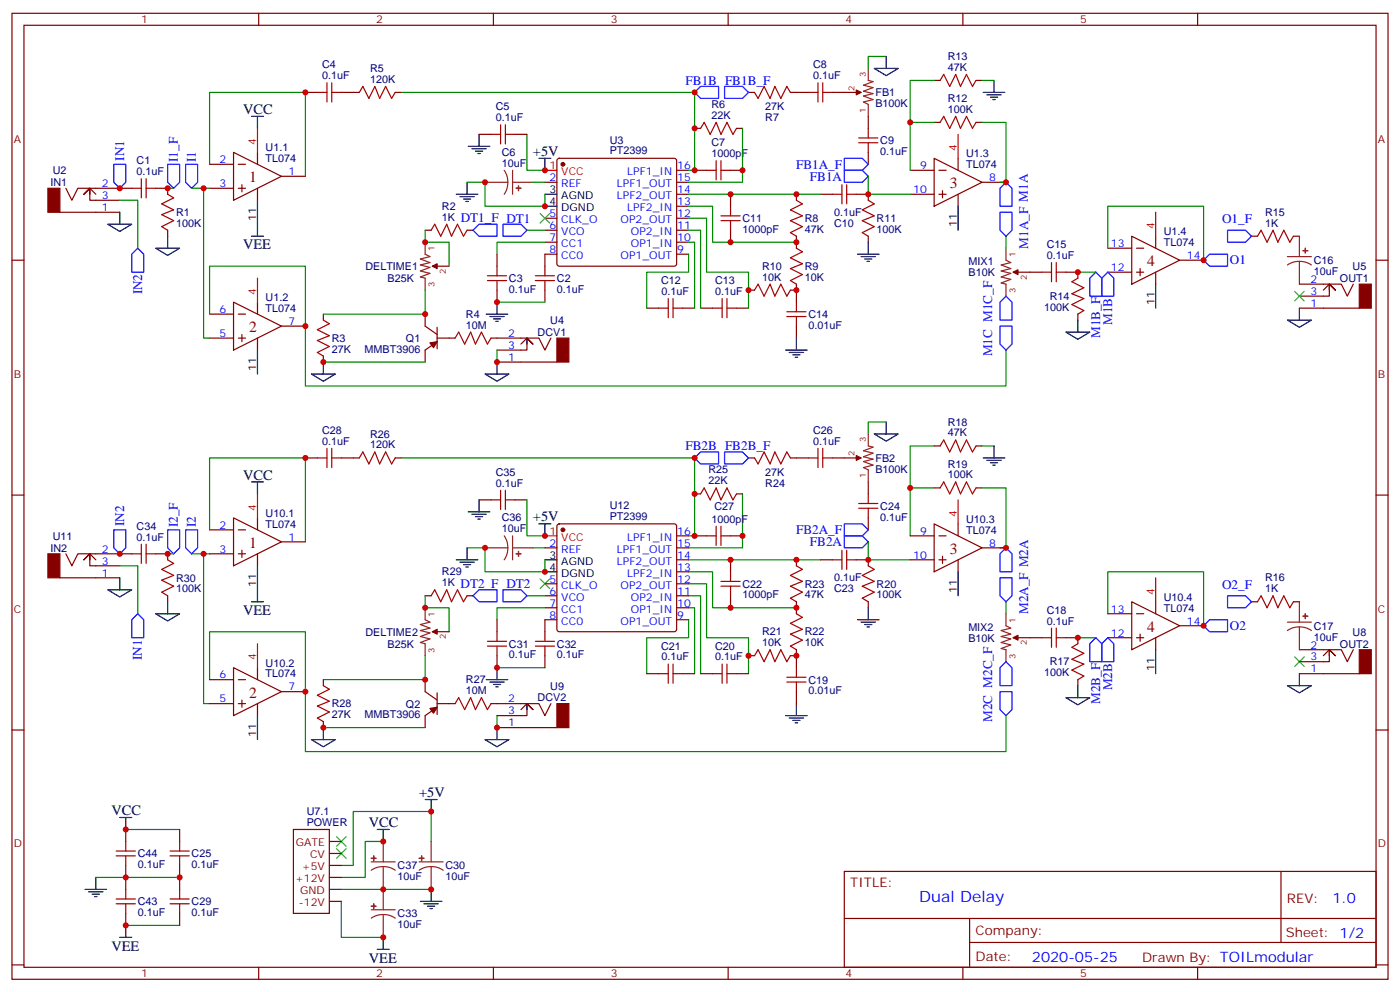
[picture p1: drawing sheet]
<svg xmlns="http://www.w3.org/2000/svg" width="412mm" height="292mm" viewBox="0 0 412 292" stroke-linecap="round" stroke-linejoin="round" font-family="sans-serif">
<g fill="none" stroke="#870000" stroke-width=".35">
<path d="M3.5 3.9h405.4v284.4h-405.4zM7.1 7.4h398.2v277.3h-398.2zM76.2 3.9v3.5M145.3 3.9v3.5M214.5 3.9v3.5M283.6 3.9v3.5M352.8 3.9v3.5M90 27.2h3.5M100.5 27.2h5.3M116.4 27.2h1.8M141.1 39.5h3.5M151.7 39.5h3.5"/>
<path d="M204.6 37.8h1.8M217 37.8h1.7M220.5 27.2h1.7M232.8 27.2h5.3M245.2 27.2h7M255.8 34.3v3.5M275.2 36h1.7M275.2 23.7h1.7M287.5 36h1.8M287.5 23.7h1.8M19.4 55.4l1.8 3.5 1.7-3.5h15.9M28.2 57.2l-1.7-1.8-1.8 1.8 1.8-1.8v3.5h8.8"/>
<path d="M45.9 55.4h3.5v1.8M61.7 55.4h7.1M61.7 48.4h7.1M68.8 44.8l14.1 7.1-14.1 7zM70.2 55.4h2.1M70.2 48.4h2.1M71.3 54.4v2.1M75.8 44.8v3.6M75.8 55.4v3.5M82.9 51.9h7.1M160.5 53.7h3.5M164.3 46.8l.4-.2h33.9l.5 .2 .2 .5v30.3l-.2 .5-.5 .3h-33.9l-.5-.3-.2-.5v-30.3z"/>
<path d="M199.3 53.7h3.5M199.3 57.2h3.5M199.3 50.1h3.5M204.6 50.1h3.5M215.2 50.1h3.5M215.2 57.2v3.5M234.6 57.2v1.7M241.7 57.2h3.5M252.2 57.2h3.6v1.7M255.8 44.8v3.6M268.1 57.2h7.1M268.1 50.1h7.1"/>
<path d="M275.2 46.6l14.1 7.1-14.1 7zM276.6 57.2h2.1M276.6 50.1h2.1M277.6 56.1v2.1M282.2 46.6v3.5M282.2 57.2v3.5M289.3 53.7h7M3.5 76.6h3.6M17.6 62.5h17.7M49.4 67.8v1.7M125.2 67.8h1.8M128.8 78.4h3.5"/>
<path d="M137.6 67.8h1.7M146.4 74.8v3.6M160.5 64.2h3.5M160.5 67.8h3.5M160.5 71.3h3.5M164 74.8h-3.5v3.6M199.3 64.2h3.5M199.3 67.8h3.5M199.3 71.3h3.5M199.3 74.8h3.5M199.3 60.7h3.5M215.2 67.8v3.5"/>
<path d="M234.6 69.5v3.6M255.8 69.5v1.8M326.3 73.1h7.1M333.4 69.5l14.1 7.1-14.1 7zM334.8 73.1h2.1M335.8 79.1v2.1M340.4 69.5v3.6M347.5 76.6h7M368.7 69.5h1.7M381 69.5h1.8M405.3 76.6h3.6M61.7 92.5h7.1"/>
<path d="M61.7 99.5h7.1M68.8 88.9l14.1 7.1-14.1 7zM70.2 92.5h2.1M70.2 99.5h2.1M71.3 98.5v2.1M75.8 88.9v3.6M75.8 99.5v3.5M82.9 96h7.1M95.2 92.5v1.7M125.2 92.5v3.5l3.6 2.5M128.8 99.5h5.3M128.8 96.3v6.4"/>
<path d="M144.6 99.5h14.1l1.8 3.5 1.8-3.5M146.4 85.4v3.5M160.5 85.4v3.5M190.5 90.7h3.5M201.1 90.7h3.5M206.4 90.7h3.5M217 90.7h3.5M220.5 85.4h1.7M232.8 85.4h1.8M234.6 83.6v5.3M234.6 96v3.5M299.9 80.1h7"/>
<path d="M314 80.1h3.5v1.8M317.5 92.5v1.7M326.3 80.1h7.1M334.8 80.1h2.1M340.4 80.1v3.5M382.8 83.6h12.3l1.8 3.6 1.7-3.6M382.8 90.7h17.6M389.8 85.4l1.8-1.8 1.7 1.8-1.7-1.8v3.6h-8.8M95.2 104.8v1.8M128.8 100.6l-3.6 2.4v3.6M146.4 106.6h17.6M153.5 101.3l1.7-1.8 1.8 1.8-1.8-1.8v3.5h-8.8"/>
<path d="M90 134.8h3.5M100.5 134.8h5.3M116.4 134.8h1.8M220.5 134.8h1.7M232.8 134.8h5.3M245.2 134.8h7M275.2 131.3h1.7M287.5 131.3h1.8M3.5 145.7h3.6M61.7 156h7.1M68.8 152.4l14.1 7.1-14.1 7zM70.2 156h2.1"/>
<path d="M75.8 152.4v3.6M82.9 159.5h7.1M141.1 147.1h3.5M151.7 147.1h3.5M164.3 154.4l.4-.2h33.9l.5 .2 .2 .5v30.3l-.2 .5-.5 .2h-33.9l-.5-.2-.2-.5v-30.3zM199.3 157.7h3.5M204.6 145.4h1.8M204.6 157.7h3.5M215.2 157.7h3.5M217 145.4h1.7M255.8 141.9v3.5M255.8 152.4v3.6"/>
<path d="M268.1 157.7h7.1M275.2 154.2l14.1 7.1-14.1 7zM275.2 143.6h1.7M276.6 157.7h2.1M282.2 154.2v3.5M287.5 143.6h1.8M405.3 145.7h3.6M17.6 170.1h17.7M19.4 163l1.8 3.5 1.7-3.5h15.9M28.2 164.8l-1.7-1.8-1.8 1.8 1.8-1.8v3.5h8.8M45.9 163h3.5v1.8M49.4 175.4v1.7"/>
<path d="M61.7 163h7.1M70.2 163h2.1M71.3 162v2.1M75.8 163v3.5M125.2 175.4h1.8M137.6 175.4h1.7M160.5 175.4h3.5M160.5 161.3h3.5M160.5 171.8h3.5M160.5 178.9h3.5M199.3 164.8h3.5M199.3 175.4h3.5"/>
<path d="M199.3 161.3h3.5M199.3 171.8h3.5M199.3 178.9h3.5M199.3 168.3h3.5M215.2 164.8v3.5M215.2 175.4v3.5M234.6 164.8v1.7M234.6 177.1v3.6M241.7 164.8h3.5M252.2 164.8h3.6v1.7M255.8 177.1v1.8M268.1 164.8h7.1"/>
<path d="M276.6 164.8h2.1M277.6 163.7v2.1M282.2 164.8v3.5M289.3 161.3h7M333.4 177.1l14.1 7.1-14.1 7zM340.4 177.1v3.6M368.7 177.1h1.7M381 177.1h1.8M68.8 196.5l14.1 7.1-14.1 7zM75.8 196.5v3.6M128.8 185.9h3.5M146.4 182.4v3.5"/>
<path d="M146.4 193v3.5M160.5 193v3.5M164 182.4h-3.5v3.5M190.5 198.3h3.5M199.3 182.4h3.5M201.1 198.3h3.5M206.4 198.3h3.5M217 198.3h3.5M220.5 193h1.7M232.8 193h1.8M234.6 191.2v5.3M299.9 187.7h7"/>
<path d="M314 187.7h3.5v1.8M326.3 187.7h7.1M326.3 180.7h7.1M334.8 187.7h2.1M334.8 180.7h2.1M335.8 186.7v2.1M340.4 187.7v3.5M347.5 184.2h7M382.8 191.2h12.3l1.8 3.6 1.7-3.6M382.8 198.3h17.6M389.8 193l1.8-1.8 1.7 1.8-1.7-1.8v3.6h-8.8M3.5 214.9h3.6"/>
<path d="M61.7 207.1h7.1M61.7 200.1h7.1M70.2 207.1h2.1M70.2 200.1h2.1M71.3 206.1v2.1M75.8 207.1v3.5M82.9 203.6h7.1M95.2 200.1v1.7M95.2 212.4v1.8M125.2 200.1v3.5l3.6 2.5M128.8 203.9v6.4M128.8 208.2l-3.6 2.4v3.6"/>
<path d="M128.8 207.1h5.3M144.6 207.1h14.1l1.8 3.5 1.8-3.5M146.4 214.2h17.6M153.5 208.9l1.7-1.8 1.8 1.8-1.8-1.8v3.5h-8.8M234.6 203.6v3.5M317.5 200.1v1.7M405.3 214.9h3.6M37 244.2v3.5M37 254.7v7.1M52.9 244.2v3.5M52.9 254.7v7.1M86.4 244.2h10.6v24.7h-10.6z"/>
<path d="M97 258.3h3.5M97 254.7h3.5M97 251.2h3.5M97 247.7h3.5M248.7 256.5h156.6v28.2h-156.6zM377.3 256.5v20.9M37 268.9v3.5M52.9 268.9v3.5M97 265.3h3.5M248.7 270.4h156.5M285.6 277.4h119.6M285.6 270.4v14.1"/>
<path d="M3.5 284h3.6M76.2 284.7v3.6M145.3 284.7v3.6M214.5 284.7v3.6M283.6 284.7v3.6M352.8 284.7v3.6M405.3 284h3.6"/>
</g>
<g fill="#870000" stroke="#870000" stroke-width=".35">
<path d="M14.1 55.4h3.5v7.1h-3.5z"/>
<path d="M127.4 78.4l1.4-.8v1.5z"/>
<path d="M126.6 100.9l2.2-.3-1.1 1.7z"/>
<path d="M164 99.5h3.6v7.1h-3.6z"/>
<path d="M252.2 26.5l1.4 .7-1.4 .7z"/>
<path d="M298.4 80.1l1.5-.7v1.4z"/>
<path d="M400.4 83.6h3.5v7.1h-3.5z"/>
<path d="M400.4 191.2h3.5v7.1h-3.5z"/>
<path d="M298.4 187.7l1.5-.7v1.4z"/>
<path d="M252.2 134.1l1.4 .7-1.4 .7z"/>
<path d="M164 207.1h3.6v7.1h-3.6z"/>
<path d="M126.6 208.5l2.2-.3-1.1 1.7z"/>
<path d="M127.4 185.9l1.4-.7v1.5z"/>
<path d="M14.1 163h3.5v7.1h-3.5z"/>
<circle cx="165.8" cy="48.4" r=".53"/>
<circle cx="165.8" cy="156" r=".53"/>
</g>
<path d="M75.8 37.8v7M282.2 39.5v7.1M160.5 50.1h3.5M340.4 62.5v7M75.8 81.9v7M75.8 145.4v7M160.5 157.7h3.5M282.2 147.1v7.1M340.4 170.1v7M75.8 189.5v7" fill="none" stroke="#f00" stroke-width=".35"/>
<g fill="none" stroke="#000" stroke-width=".35">
<path d="M261.1 16.6v3.5M74.1 34.3h3.5M75.8 34.3v3.5M141.1 39.5v3.6M257.5 20.1h7.1l-3.5 2.2zM289.6 27.2h6.4M290.7 27.9h4.2M291.7 28.6h2.2M292.5 29.3h.7M292.8 23.7v3.5M26.5 55.4v1.8M75.8 58.9v10.6"/>
<path d="M134.4 57.2h6.4M135.5 57.9h4.2M136.5 58.6h2.1M137.2 59.3h.7M137.6 53.7v3.5M137.9 43.1h6.4M139 43.8h4.2M140.1 44.5h2.1M140.8 45.2h.7M158.7 46.6h3.6M160.5 57.2h3.5M160.5 46.6v3.5"/>
<path d="M31.7 66h7.1l-3.5 2.1zM35.3 62.5v3.5M45.9 73.1h7l-3.5 2.1zM49.4 69.5v3.6M74.1 69.5h3.5M160.5 60.7h3.5M252.6 74.8h6.3M253.6 75.5h4.3M254.7 76.2h2.1M255.4 76.9h.7M255.8 71.3v3.5M282.2 60.7v7.1"/>
<path d="M143.2 92.5h6.4M144.3 93.2h4.2M145.3 93.9h2.2M146 94.6h.8M146.4 88.9v3.6M155.2 99.5v1.8M234.6 99.5v3.5M314 97.8h7l-3.5 2.1zM317.5 94.2v3.6M340.4 83.6v7.1M379.2 94.2h7.1l-3.5 2.1zM382.8 90.7v3.5"/>
<path d="M391.6 83.6v1.8M75.8 103v7.1M91.7 110.1h7.1l-3.6 2.1zM95.2 106.6v3.5M142.9 110.1h7l-3.5 2.1zM146.4 106.6v3.5M231.4 103h6.4M232.5 103.8h4.2M233.5 104.5h2.2M234.2 105.2h.7M257.5 127.7h7.1l-3.5 2.2zM261.1 124.2v3.5"/>
<path d="M289.6 134.8h6.4M290.7 135.5h4.2M291.7 136.2h2.2M292.5 136.9h.7M292.8 131.3v3.5M74.1 141.9h3.5M75.8 141.9v3.5M137.9 150.7h6.4M139 151.4h4.2M140.1 152.1h2.1M140.8 152.8h.7M141.1 147.1v3.6"/>
<path d="M158.7 154.2h3.6M160.5 154.2v3.5M26.5 163v1.8M31.7 173.6h7.1l-3.5 2.1zM35.3 170.1v3.5M49.4 177.1v3.6M74.1 177.1h3.5M75.8 166.5v10.6M134.4 164.8h6.4M135.5 165.5h4.2M136.5 166.2h2.1M137.2 166.9h.7"/>
<path d="M137.6 161.3v3.5M160.5 164.8h3.5M160.5 168.3h3.5M255.8 178.9v3.5M282.2 168.3v7.1M45.9 180.7h7l-3.5 2.1zM146.4 196.5v3.6M252.6 182.4h6.3M253.6 183.1h4.3M254.7 183.8h2.1M255.4 184.5h.7M340.4 191.2v7.1"/>
<path d="M382.8 198.3v3.5M391.6 191.2v1.8M75.8 210.6v7.1M91.7 217.7h7.1l-3.6 2.1zM95.2 214.2v3.5M142.9 217.7h7l-3.5 2.1zM143.2 200.1h6.4M144.3 200.8h4.2M145.3 201.5h2.2M146 202.2h.8M146.4 214.2v3.5M155.2 207.1v1.8"/>
<path d="M231.4 210.6h6.4M232.5 211.3h4.2M233.5 212.1h2.2M234.2 212.8h.7M234.6 207.1v3.5M314 205.4h7l-3.5 2.1zM317.5 201.8v3.6M379.2 201.8h7.1l-3.5 2.1zM125.2 235.3h3.6M127 235.3v3.6M28.2 258.3v3.5M35.3 240.6h3.5"/>
<path d="M37 240.6v3.6M111.1 244.2h3.6M112.9 244.2v3.5M25 261.8h6.4M26.1 262.5h4.2M27.2 263.2h2.1M27.9 263.9h.7M35.3 275.9h3.5M37 272.4v3.5M97 261.8h3.5M111.1 279.4h3.6M112.9 275.9v3.5"/>
<path d="M123.8 265.3h6.4M124.9 266h4.2M125.9 266.7h2.2M126.6 267.4h.8M127 261.8v3.5"/>
</g>
<g fill="none" stroke="#008700" stroke-width=".35">
<path d="M261.1 16.6h-5.3v3.5M118.2 27.2h86.4v22.9h-1.8M155.2 39.5v10.6h5.3M218.7 37.8v15.9h-15.9M275.2 36h-7.1v14.1M275.2 23.7h-7.1v12.3M289.3 36h7v17.7h-1.7M289.3 23.7h3.5M35.3 58.9h5.3v14.2M49.4 55.4h1.8M56.4 55.4h3.6M61.7 48.4v-21.2h28.3v24.7"/>
<path d="M61.7 55.4h-1.7v44.1h1.7M137.6 53.7h5.3v7h17.6v-3.5M157 53.7h3.5M202.8 57.2h38.9M255.8 51.9v5.3h12.3M125.2 67.8v3.5h7.1v7.1M155.2 67.8h5.3M160.5 71.3h-14.1v3.5M202.8 71.3h1.8v19.4M202.8 67.8h3.6v22.9M202.8 74.8v5.3h-12.3v10.6M202.8 64.2h5.3v15.9h12.4v10.6"/>
<path d="M202.8 60.7h7.1v10.6h24.7M296.3 69.5v3.6M326.3 73.1v-12.4h28.2v15.9M61.7 92.5v-14.1h28.3v35.2h206.3v-10.6M125.2 85.4v7.1h-30M146.4 88.9h14.1M317.5 80.1h5.3M95.2 106.6h30M146.4 103v3.6M118.2 134.8h86.4v22.9h-1.8M261.1 124.2h-5.3v3.5M275.2 131.3h-7.1v12.3"/>
<path d="M289.3 131.3h3.5M61.7 156v-21.2h28.3v24.7M155.2 147.1v10.6h5.3M218.7 145.4v15.9h-15.9M255.8 159.5v5.3h12.3M275.2 143.6h-7.1v14.1M289.3 143.6h7v17.7h-1.7M35.3 166.5h5.3v14.2M49.4 163h1.8M56.4 163h3.6M61.7 163h-1.7v44.1h1.7M125.2 175.4v3.5h7.1v7"/>
<path d="M137.6 161.3h5.3v7h17.6v-3.5M155.2 175.4h5.3M157 161.3h3.5M160.5 178.9h-14.1v3.5M202.8 168.3h7.1v10.6h24.7M202.8 171.8h5.3v15.9h12.4v10.6M202.8 175.4h3.6v22.9M202.8 178.9h1.8v19.4M202.8 164.8h38.9M296.3 177.1v3.6M125.2 193v7.1h-30M146.4 196.5h14.1"/>
<path d="M202.8 182.4v5.3h-12.3v10.6M317.5 187.7h5.3M326.3 180.7v-12.4h28.2v15.9M61.7 200.1v-14.2h28.3v35.3h206.3v-10.6M95.2 214.2h30M146.4 210.6v3.6M28.2 258.3h24.7M37 244.2h15.9M112.9 247.7h-5.3v10.6h-7.1M127 247.7v-8.8h-22.9v15.8h-3.6M37 272.4h15.9M100.5 265.3v10.6h12.4"/>
<path d="M100.5 261.8h26.5"/>
</g>
<g fill="none" stroke="#8c2424" stroke-width=".35">
<path d="M252.2 27.2h1.4M255.8 20.1v3.6l1.4 .3-2.8 1.1 2.8 .7-2.8 1 2.8 .8-2.8 .7 2.8 1-2.8 .7 1.4 .7v3.6M142.9 53.7h6.7M148.5 50.1l.8 1.7 .3 1.9M149.6 53.7l-.3 1.8-.8 1.7M151 53.7h6M151 50.1v7.1M125.2 71.3v3.5l1.4 .7-2.8 .7 2.8 1.1-2.8 .7 2.8 .7-2.8 1.1 2.8 .7-2.8 1 1.4 .4v3.5M127.4 78.4h1.4M296.3 73.1v3.5l1.4 .7-2.8 .7 2.8 1.1-2.8 .7 2.8 .7-2.8 1 2.8 .7-2.8 1.1 1.4 .3v3.6M379.2 75.5h7.1M382.8 76.9l-1.9 .3-1.7 .8"/>
<path d="M382.8 76.9l1.8 .3 1.7 .8M382.8 69.5v6M382.8 76.9v6.7M298.4 80.1h1.5M252.2 134.8h1.4M255.8 127.7v3.6l1.4 .3-2.8 1.1 2.8 .7-2.8 1 2.8 .7-2.8 .8 2.8 1-2.8 .7 1.4 .7v3.6M148.5 157.7l.8 1.7 .3 1.9M151 157.7v7.1M125.2 178.9v3.5l1.4 .7-2.8 .7 2.8 1.1-2.8 .7 2.8 .7-2.8 1.1 2.8 .7-2.8 1 1.4 .4v3.5M142.9 161.3h6.7M149.6 161.3l-.3 1.8-.8 1.7M151 161.3h6"/>
<path d="M382.8 177.1v6M127.4 185.9h1.4M296.3 180.7v3.5l1.4 .7-2.8 .7 2.8 1.1-2.8 .7 2.8 .7-2.8 1 2.8 .7-2.8 1.1 1.4 .3v3.6M298.4 187.7h1.5M379.2 183.1h7.1M382.8 184.5l-1.9 .3-1.7 .8M382.8 184.5l1.8 .3 1.7 .8M382.8 184.5v6.7M109.4 253.7h7M112.9 255.1l1.8 .2 1.7 .9M112.9 255.1l-1.9 .2-1.6 .9M112.9 247.7v6"/>
<path d="M112.9 255.1v12.7M123.5 253.7h7M127 255.1l1.9 .2 1.6 .9M127 255.1l-1.9 .2-1.6 .9M127 247.7v6M127 255.1v6.7M109.4 267.8h7M112.9 269.2l1.8 .2 1.7 .9M112.9 269.2l-1.9 .2-1.6 .9M112.9 269.2v6.7"/>
</g>
<g fill="#8c2424" stroke="#8c2424" stroke-width=".35">
<path d="M152.7 54.7l.1 1.4z"/>
<path d="M152 55.4h1.5z"/>
<path d="M383.8 73.8h1.4z"/>
<path d="M384.5 73.1v1.4z"/>
<path d="M383.8 181.4h1.4z"/>
<path d="M384.5 180.7v1.4z"/>
<path d="M152.7 162.3l.1 1.4z"/>
<path d="M152 163h1.5z"/>
<path d="M123.5 252.6l1.4 .1z"/>
<path d="M124.2 251.9v1.4z"/>
<path d="M109.4 266.7l1.4 .1z"/>
<path d="M110.1 266v1.4z"/>
<path d="M109.4 252.6l1.4 .1z"/>
<path d="M110.1 251.9v1.4z"/>
</g>
<path d="M159.1 62.8l2.8 2.9M161.9 62.8l-2.8 2.9M381.4 85.8l2.8 2.8M384.2 85.8l-2.8 2.8M159.1 170.4l2.8 2.8M161.9 170.4l-2.8 2.8M381.4 193.4l2.8 2.8M384.2 193.4l-2.8 2.8M99.1 249.8l2.9 2.8M99.1 246.3l2.9 2.8M102 249.8l-2.9 2.8M102 246.3l-2.9 2.8" fill="none" stroke="#3c3" stroke-width=".35"/>
<g fill="none" stroke="#a10000" stroke-width=".35">
<path d="M93.5 27.2h2.8M96.3 24.4v5.6M97.7 27.2h2.8M97.7 24.4v5.6M105.8 27.2l1.1-1.8 1.8 3.6 1.7-3.6 1.4 3.6 1.8-3.6 1.8 3.6 1-1.8M144.6 39.5h2.9M147.5 36.7v5.7M148.9 39.5h2.8M148.9 36.7v5.7M206.4 37.8l1-1.8 1.8 3.5 1.8-3.5 1.4 3.5 1.7-3.5 1.8 3.5 1.1-1.7M222.2 27.2l1.1 1.8 1.8-3.6 1.7 3.6 1.4-3.6 1.8 3.6 1.8-3.6 1 1.8M238.1 27.2h2.8"/>
<path d="M240.9 24.4v5.6M242.4 27.2h2.8M242.4 24.4v5.6M255.8 37.8v2.8M276.9 36l1.1-1.7 1.8 3.5 1.7-3.5 1.4 3.5 1.8-3.5 1.8 3.5 1-1.8M276.9 23.7l1.1-1.8 1.8 3.5 1.7-3.5 1.4 3.5 1.8-3.5 1.8 3.5 1-1.7M38.8 55.4h2.8M41.6 52.6v5.6M43 55.4h2.9M43 52.6v5.6M49.4 57.2l1.8 1-3.6 1.8 3.6 1.8-3.6 1.4 3.6 1.7-3.6 1.8 1.8 1.1M208.1 50.1h2.9"/>
<path d="M211 47.3v5.7M212.4 50.1h2.8M212.4 47.3v5.7M234.6 58.9l1.8 1.1-3.6 1.8 3.6 1.7-3.6 1.4 3.6 1.8-3.6 1.8 1.8 1M245.2 57.2h2.8M248 54.4v5.6M249.4 54.4v5.6M249.4 57.2h2.8M252.9 42h5.7M252.9 40.6h5.7M255.8 42v2.8M255.8 58.9l1.7 1.1-3.5 1.8 3.5 1.7-3.5 1.4 3.5 1.8-3.5 1.8 1.8 1"/>
<path d="M127 67.8l1.1-1.8 1.7 3.5 1.8-3.5 1.4 3.5 1.8-3.5 1.7 3.5 1.1-1.7M146.4 78.4v2.8M160.5 78.4v2.8M212.4 64.9h5.6M212.4 63.5h5.6M215.2 60.7v2.8M215.2 64.9v2.9M234.6 73.1l1.8 1-3.6 1.8 3.6 1.7-3.6 1.5 3.6 1.7-3.6 1.8 1.8 1M309.7 77.3v5.6M311.1 77.3v5.6M370.4 69.5l1.1-1.7 1.7 3.5 1.8-3.5 1.4 3.5 1.8-3.5 1.7 3.5 1.1-1.8M95.2 94.2l1.8 1.1-3.5 1.7 3.5 1.8-3.5 1.4 3.5 1.8-3.5 1.8 1.7 1"/>
<path d="M134.1 99.5l1-1.7 1.8 3.5 1.7-3.5 1.5 3.5 1.7-3.5 1.8 3.5 1-1.8M143.6 82.6h5.6M143.6 81.2h5.6M146.4 82.6v2.8M157.7 82.6h5.6M157.7 81.2h5.6M160.5 82.6v2.8M194 90.7h2.8M196.8 87.9v5.6M198.3 87.9v5.6M198.3 90.7h2.8M209.9 90.7h2.8"/>
<path d="M212.7 87.9v5.6M214.1 90.7h2.9M214.1 87.9v5.6M222.2 85.4l1.1-1.8 1.8 3.6 1.7-3.6 1.4 3.6 1.8-3.6 1.8 3.6 1-1.8M231.8 91.8h5.6M231.8 93.2h5.6M234.6 88.9v2.9M234.6 93.2v2.8M306.9 80.1h2.8M311.1 80.1h2.9M317.5 81.9l-1.8 1 3.6 1.8-3.6 1.8 3.6 1.4-3.6 1.7 3.6 1.8-1.8 1.1M93.5 134.8h2.8"/>
<path d="M96.3 132v5.6M97.7 132v5.6M97.7 134.8h2.8M105.8 134.8l1.1-1.8 1.8 3.6 1.7-3.6 1.4 3.6 1.8-3.6 1.8 3.6 1-1.8M222.2 134.8l1.1 1.8 1.8-3.6 1.7 3.6 1.4-3.6 1.8 3.6 1.8-3.6 1 1.8M238.1 134.8h2.8M240.9 132v5.6M242.4 132v5.6M242.4 134.8h2.8M276.9 131.3l1.1-1.8 1.8 3.5 1.7-3.5 1.4 3.5 1.8-3.5 1.8 3.5 1-1.7M144.6 147.1h2.9M147.5 144.3v5.7"/>
<path d="M148.9 144.3v5.7M148.9 147.1h2.8M206.4 145.4l1-1.8 1.8 3.5 1.8-3.5 1.4 3.5 1.7-3.5 1.8 3.5 1.1-1.7M208.1 157.7h2.9M211 154.9v5.6M212.4 154.9v5.6M212.4 157.7h2.8M252.9 149.6h5.7M252.9 148.2h5.7M255.8 145.4v2.8M255.8 149.6v2.8M276.9 143.6l1.1-1.7 1.8 3.5 1.7-3.5 1.4 3.5 1.8-3.5 1.8 3.5 1-1.8"/>
<path d="M38.8 163h2.8M41.6 160.2v5.6M43 160.2v5.6M43 163h2.9M49.4 164.8l1.8 1-3.6 1.8 3.6 1.8-3.6 1.4 3.6 1.7-3.6 1.8 1.8 1.1M127 175.4l1.1-1.8 1.7 3.5 1.8-3.5 1.4 3.5 1.8-3.5 1.7 3.5 1.1-1.7M212.4 172.5h5.6M212.4 171.1h5.6M215.2 168.3v2.8M215.2 172.5v2.9M234.6 166.5l1.8 1.1-3.6 1.8 3.6 1.7-3.6 1.4 3.6 1.8-3.6 1.8 1.8 1M245.2 164.8h2.8"/>
<path d="M248 162v5.6M249.4 162v5.6M249.4 164.8h2.8M255.8 166.5l1.7 1.1-3.5 1.8 3.5 1.7-3.5 1.4 3.5 1.8-3.5 1.8 1.8 1M370.4 177.1l1.1-1.7 1.7 3.5 1.8-3.5 1.4 3.5 1.8-3.5 1.7 3.5 1.1-1.8M143.6 190.2h5.6M143.6 188.8h5.6M146.4 185.9v2.9M146.4 190.2v2.8M157.7 190.2h5.6M157.7 188.8h5.6M160.5 185.9v2.9"/>
<path d="M160.5 190.2v2.8M194 198.3h2.8M196.8 195.5v5.6M198.3 195.5v5.6M198.3 198.3h2.8M209.9 198.3h2.8M212.7 195.5v5.6M214.1 195.5v5.6M214.1 198.3h2.9M222.2 193l1.1-1.8 1.8 3.6 1.7-3.6 1.4 3.6 1.8-3.6 1.8 3.6 1-1.8M231.8 199.4h5.6M234.6 196.5v2.9"/>
<path d="M234.6 180.7l1.8 1-3.6 1.8 3.6 1.7-3.6 1.5 3.6 1.7-3.6 1.8 1.8 1M306.9 187.7h2.8M309.7 184.9v5.6M311.1 184.9v5.6M311.1 187.7h2.9M317.5 189.5l-1.8 1 3.6 1.8-3.6 1.8 3.6 1.4-3.6 1.7 3.6 1.8-1.8 1.1M95.2 201.8l1.8 1.1-3.5 1.7 3.5 1.8-3.5 1.4 3.5 1.8-3.5 1.7 1.7 1.1M134.1 207.1l1-1.7 1.8 3.5 1.7-3.5 1.5 3.5 1.7-3.5 1.8 3.5 1-1.8M231.8 200.8h5.6M234.6 200.8v2.8M34.2 251.9h5.7M34.2 250.5h5.7"/>
<path d="M37 247.7v2.8M37 251.9v2.8M50.1 251.9h5.6M50.1 250.5h5.6M52.9 247.7v2.8M52.9 251.9v2.8M34.2 266h5.7M34.2 264.6h5.7M37 261.8v2.8M37 266v2.9M50.1 266h5.6M50.1 264.6h5.6"/>
<path d="M52.9 261.8v2.8M52.9 266v2.9"/>
</g>
<g fill="none" stroke="#00f" stroke-width=".35">
<path d="M206.4 25.4h5.3v3.6h-5.3l-1.8-1.8zM213.4 25.4h5.3l1.8 1.8-1.8 1.8h-5.3zM33.5 48.4h3.5v5.3l-1.7 1.7-1.8-1.7zM49.4 48.4h3.5v5.3l-1.7 1.7-1.8-1.7zM54.7 48.4h3.5v5.3l-1.8 1.7-1.7-1.7zM248.7 46.6h5.3l1.8 1.8-1.8 1.7h-5.3zM248.7 50.1h5.3l1.8 1.8-1.8 1.8h-5.3zM294.6 55.4l1.7-1.7 1.8 1.7v5.3h-3.5zM38.8 74.8l1.8-1.7 1.7 1.7v5.3h-3.5zM139.3 67.8l1.8-1.8h5.3v3.5h-5.3zM148.2 66h5.3l1.7 1.8-1.7 1.7h-5.3zM294.6 62.5h3.5v5.3l-1.8 1.7-1.7-1.7z"/>
<path d="M354.5 76.6l1.8-1.8h5.3v3.6h-5.3zM361.6 67.8h5.3l1.8 1.7-1.8 1.8h-5.3zM294.6 96h3.5v5.3l-1.8 1.7-1.7-1.7zM296.3 87.2l1.8 1.7v5.3h-3.5v-5.3zM322.8 80.1l1.8 1.8v5.3h-3.6v-5.3zM326.3 80.1l1.8 1.8v5.3h-3.5v-5.3zM204.6 134.8l1.8-1.8h5.3v3.6h-5.3zM213.4 133h5.3l1.8 1.8-1.8 1.8h-5.3zM33.5 156h3.5v5.3l-1.7 1.7-1.8-1.7zM49.4 156h3.5v5.3l-1.7 1.7-1.8-1.7zM54.7 156h3.5v5.3l-1.8 1.7-1.7-1.7zM248.7 154.2h5.3l1.8 1.8-1.8 1.7h-5.3z"/>
<path d="M248.7 157.7h5.3l1.8 1.8-1.8 1.8h-5.3zM139.3 175.4l1.8-1.8h5.3v3.5h-5.3zM148.2 173.6h5.3l1.7 1.8-1.7 1.7h-5.3zM294.6 170.1h3.5v5.3l-1.8 1.7-1.7-1.7zM296.3 161.3l1.8 1.7v5.3h-3.5v-5.3zM361.6 175.4h5.3l1.8 1.7-1.8 1.8h-5.3zM40.6 180.7l1.7 1.7v5.3h-3.5v-5.3zM294.6 196.5l1.7-1.7 1.8 1.7v5.3h-3.5zM322.8 187.7l1.8 1.8v5.3h-3.6v-5.3zM326.3 187.7l1.8 1.8v5.3h-3.5v-5.3zM354.5 184.2l1.8-1.8h5.3v3.5h-5.3zM294.6 203.6h3.5v5.3l-1.8 1.7-1.7-1.7z"/>
</g>
<g fill="#c00">
<circle cx="160.5" cy="60.7" r=".88"/>
<circle cx="160.5" cy="50.1" r=".88"/>
<circle cx="142.9" cy="53.7" r=".88"/>
<circle cx="146.4" cy="88.9" r=".88"/>
<circle cx="125.2" cy="71.3" r=".88"/>
<circle cx="125.2" cy="92.5" r=".88"/>
<circle cx="90" cy="27.2" r=".88"/>
<circle cx="204.6" cy="50.1" r=".88"/>
<circle cx="215.2" cy="57.2" r=".88"/>
<circle cx="215.2" cy="71.3" r=".88"/>
<circle cx="220.5" cy="85.4" r=".88"/>
<circle cx="234.6" cy="71.3" r=".88"/>
<circle cx="234.6" cy="57.2" r=".88"/>
<circle cx="234.6" cy="85.4" r=".88"/>
<circle cx="255.8" cy="57.2" r=".88"/>
<circle cx="268.1" cy="36" r=".88"/>
<circle cx="90" cy="96" r=".88"/>
<circle cx="296.3" cy="53.7" r=".88"/>
<circle cx="296.3" cy="161.3" r=".88"/>
<circle cx="90" cy="203.6" r=".88"/>
<circle cx="268.1" cy="143.6" r=".88"/>
<circle cx="255.8" cy="164.8" r=".88"/>
<circle cx="234.6" cy="193" r=".88"/>
<circle cx="234.6" cy="164.8" r=".88"/>
<circle cx="234.6" cy="178.9" r=".88"/>
<circle cx="220.5" cy="193" r=".88"/>
<circle cx="215.2" cy="178.9" r=".88"/>
<circle cx="215.2" cy="164.8" r=".88"/>
<circle cx="204.6" cy="157.7" r=".88"/>
<circle cx="90" cy="134.8" r=".88"/>
<circle cx="125.2" cy="200.1" r=".88"/>
<circle cx="125.2" cy="178.9" r=".88"/>
<circle cx="146.4" cy="196.5" r=".88"/>
<circle cx="142.9" cy="161.3" r=".88"/>
<circle cx="160.5" cy="157.7" r=".88"/>
<circle cx="160.5" cy="168.3" r=".88"/>
<circle cx="37" cy="258.3" r=".88"/>
<circle cx="52.9" cy="258.3" r=".88"/>
<circle cx="37" cy="244.2" r=".88"/>
<circle cx="37" cy="272.4" r=".88"/>
<circle cx="35.3" cy="163" r=".88"/>
<circle cx="35.3" cy="55.4" r=".88"/>
<circle cx="49.4" cy="55.4" r=".88"/>
<circle cx="60" cy="55.4" r=".88"/>
<circle cx="49.4" cy="163" r=".88"/>
<circle cx="60" cy="163" r=".88"/>
<circle cx="218.7" cy="50.1" r=".88"/>
<circle cx="204.6" cy="37.8" r=".88"/>
<circle cx="218.7" cy="157.7" r=".88"/>
<circle cx="204.6" cy="145.4" r=".88"/>
<circle cx="204.6" cy="27.2" r=".88"/>
<circle cx="204.6" cy="134.8" r=".88"/>
<circle cx="146.4" cy="106.6" r=".88"/>
<circle cx="95.3" cy="106.6" r=".88"/>
<circle cx="95.3" cy="214.2" r=".88"/>
<circle cx="146.4" cy="214.2" r=".88"/>
<circle cx="317.5" cy="80.1" r=".88"/>
<circle cx="317.5" cy="187.7" r=".88"/>
<circle cx="354.5" cy="184.2" r=".88"/>
<circle cx="354.5" cy="76.6" r=".88"/>
<circle cx="127" cy="238.9" r=".88"/>
<circle cx="127" cy="261.8" r=".88"/>
<circle cx="112.9" cy="261.8" r=".88"/>
<circle cx="112.9" cy="247.7" r=".88"/>
<circle cx="112.9" cy="275.9" r=".88"/>
</g>
<g font-size="4.6" fill="#800">
<text x="73.4" y="53.7">1</text>
<text x="279.8" y="55.4">3</text>
<text x="338" y="78.4">4</text>
<text x="73.4" y="97.8">2</text>
<text x="73.4" y="161.3">1</text>
<text x="279.8" y="163">3</text>
<text x="338" y="185.9">4</text>
<text x="73.4" y="205.4">2</text>
</g>
<text font-size="4.6" fill="#00f" x="270.8" y="265.5">Dual Delay</text>
<g font-size="4.2">
<text x="71.6" y="33.5">VCC</text>
<text x="157" y="45.9">+5V</text>
<text x="71.6" y="73.4">VEE</text>
<text x="71.6" y="141.1">VCC</text>
<text x="157" y="153.5">+5V</text>
<text x="71.6" y="181">VEE</text>
<text x="32.8" y="239.9">VCC</text>
<text x="123.5" y="234.6">+5V</text>
<text x="108.7" y="243.5">VCC</text>
<text x="32.8" y="279.8">VEE</text>
<text x="108.7" y="283.3">VEE</text>
</g>
<g font-size="4.2" fill="#00f">
<text x="392.5" y="265.8">1.0</text>
<text x="304" y="283.1">2020-05-25</text>
</g>
<g font-size="3.9" fill="#00f">
<text x="201.9" y="24.9">FB1B FB1B_F</text>
<text x="36.5" y="47.3" transform="rotate(-90 36.5 47.3)">IN1</text>
<text x="52.4" y="47.7" transform="rotate(-90 52.4 47.7)">I1_F</text>
<text x="57.7" y="47.7" transform="rotate(-90 57.7 47.7)">I1</text>
<text x="234.5" y="49.6">FB1A_F</text>
<text x="238.6" y="53.2">FB1A</text>
<text x="135.7" y="65.5">DT1_F DT1</text>
<text x="360" y="65.7">O1_F</text>
<text x="302.8" y="73.2" transform="rotate(-90 302.8 73.2)">M1A_F M1A</text>
<text x="362.3" y="77.7">O1</text>
<text x="41.8" y="86.7" transform="rotate(-90 41.8 86.7)">IN2</text>
<text x="327.6" y="95.6" transform="rotate(-90 327.6 95.6)">M1B</text>
<text x="324.1" y="99.5" transform="rotate(-90 324.1 99.5)">M1B_F</text>
<text x="292.2" y="104.9" transform="rotate(-90 292.2 104.9)">M1C M1C_F</text>
<text x="201.9" y="132.4">FB2B FB2B_F</text>
<text x="36.5" y="154.9" transform="rotate(-90 36.5 154.9)">IN2</text>
<text x="52.4" y="155.3" transform="rotate(-90 52.4 155.3)">I2_F</text>
<text x="57.7" y="155.3" transform="rotate(-90 57.7 155.3)">I2</text>
<text x="234.5" y="157.2">FB2A_F</text>
<text x="238.6" y="160.8">FB2A</text>
<text x="135.7" y="173.1">DT2_F DT2</text>
<text x="360" y="173.3">O2_F</text>
<text x="302.8" y="180.8" transform="rotate(-90 302.8 180.8)">M2A_F M2A</text>
<text x="362.3" y="185.4">O2</text>
<text x="41.8" y="194.3" transform="rotate(-90 41.8 194.3)">IN1</text>
<text x="327.6" y="203.2" transform="rotate(-90 327.6 203.2)">M2B</text>
<text x="324.1" y="207.2" transform="rotate(-90 324.1 207.2)">M2B_F</text>
<text x="292.2" y="212.5" transform="rotate(-90 292.2 212.5)">M2C M2C_F</text>
</g>
<g font-size="3.9" fill="#800">
<text x="250.5" y="261.1">TITLE:</text>
<text x="379.1" y="265.8">REV:</text>
<text x="287.4" y="275.3">Company:</text>
<text x="378.7" y="275.9">Sheet: 1/2</text>
<text x="287.4" y="283">Date:</text>
<text x="336.4" y="283.1">Drawn By: TOILmodular</text>
</g>
<g font-size="3.2" fill="#800">
<text x="41.6" y="6.9">1</text>
<text x="110.8" y="6.9">2</text>
<text x="179.9" y="6.9">3</text>
<text x="249.1" y="6.9">4</text>
<text x="318.2" y="6.9">5</text>
<text x="4.1" y="42">A</text>
<text x="405.9" y="42">A</text>
<text x="4.1" y="111.2">B</text>
<text x="405.9" y="111.2">B</text>
<text x="4.1" y="180.3">C</text>
<text x="405.9" y="180.3">C</text>
<text x="4.1" y="249.4">D</text>
<text x="87.1" y="249.1">GATE</text>
<text x="405.9" y="249.4">D</text>
<text x="88.9" y="256.2">+5V</text>
<text x="91.3" y="252.6">CV</text>
<text x="86.9" y="259.7">+12V</text>
<text x="88.4" y="263.2">GND</text>
<text x="88.1" y="266.7">-12V</text>
<text x="41.6" y="287.7">1</text>
<text x="110.8" y="287.7">2</text>
<text x="179.9" y="287.7">3</text>
<text x="249.1" y="287.7">4</text>
<text x="318.2" y="287.7">5</text>
</g>
<g font-size="3.2" fill="#000080">
<text x="279.2" y="17.7">R13</text>
<text x="94.9" y="23.3">0.1uF</text>
<text x="94.9" y="20.2">C4</text>
<text x="109" y="21.2">R5</text>
<text x="239.5" y="23.3">0.1uF</text>
<text x="239.5" y="20.2">C8</text>
<text x="279.2" y="20.8">47K</text>
<text x="109" y="24.4">120K</text>
<text x="257.9" y="28.4">FB1</text>
<text x="146.1" y="35.7">0.1uF</text>
<text x="146.1" y="32.5">C5</text>
<text x="209.6" y="35">22K</text>
<text x="209.6" y="31.8">R6</text>
<text x="225.4" y="32.5">27K</text>
<text x="225.4" y="35.7">R7</text>
<text x="257.9" y="31.5">B100K</text>
<text x="279.2" y="33.2">100K</text>
<text x="279.2" y="30">R12</text>
<text x="78.2" y="47.7">TL074</text>
<text x="78.2" y="44.5">U1.1</text>
<text x="147.8" y="45.9">C6</text>
<text x="179.6" y="45.4">PT2399</text>
<text x="179.6" y="42.2">U3</text>
<text x="209.6" y="46.2">1000pF</text>
<text x="209.6" y="43.1">C7</text>
<text x="259.3" y="45.6">0.1uF</text>
<text x="259.3" y="42.5">C9</text>
<text x="284.6" y="46.3">U1.3</text>
<text x="15.5" y="51.3">U2</text>
<text x="40.2" y="51.5">0.1uF</text>
<text x="40.2" y="48.4">C1</text>
<text x="147.8" y="49.1">10uF</text>
<text x="284.6" y="49.5">TL074</text>
<text x="14.9" y="54.8">IN1</text>
<text x="51.9" y="63.6">R1</text>
<text x="130.2" y="64.9">1K</text>
<text x="130.2" y="61.8">R2</text>
<text x="218.7" y="65.4">C11</text>
<text x="237.1" y="65.3">R8</text>
<text x="245.7" y="63.5">0.1uF</text>
<text x="258.2" y="65.3">R11</text>
<text x="372.7" y="63.5">R15</text>
<text x="51.9" y="66.8">100K</text>
<text x="218.7" y="68.6">1000pF</text>
<text x="237.1" y="68.5">47K</text>
<text x="245.7" y="66.7">C10</text>
<text x="258.2" y="68.5">100K</text>
<text x="342.8" y="69.2">U1.4</text>
<text x="372.7" y="66.7">1K</text>
<text x="308.3" y="76.2">0.1uF</text>
<text x="308.3" y="73.1">C15</text>
<text x="342.8" y="72.4">TL074</text>
<text x="387" y="77.8">C16</text>
<text x="107.6" y="79.5">DELTIME1</text>
<text x="114.2" y="83">B25K</text>
<text x="149.9" y="83">C3</text>
<text x="164" y="83">C2</text>
<text x="194.8" y="83.6">C12</text>
<text x="210.6" y="83.6">C13</text>
<text x="224.5" y="82.6">10K</text>
<text x="224.5" y="79.4">R10</text>
<text x="237.1" y="82.7">10K</text>
<text x="237.1" y="79.5">R9</text>
<text x="285.3" y="81.2">B10K</text>
<text x="285.3" y="78.1">MIX1</text>
<text x="387" y="81">10uF</text>
<text x="394.7" y="83">OUT1</text>
<text x="398.5" y="79.5">U5</text>
<text x="78.2" y="88.6">U1.2</text>
<text x="149.9" y="86.2">0.1uF</text>
<text x="164" y="86.2">0.1uF</text>
<text x="194.8" y="86.8">0.1uF</text>
<text x="210.7" y="86.8">0.1uF</text>
<text x="309.2" y="88.3">R14</text>
<text x="78.2" y="91.8">TL074</text>
<text x="137.2" y="93.5">R4</text>
<text x="162.1" y="95.4">U4</text>
<text x="238.1" y="93.6">C14</text>
<text x="307.6" y="91.5">100K</text>
<text x="97.7" y="100.6">R3</text>
<text x="119.6" y="100.7">Q1</text>
<text x="137.2" y="96.7">10M</text>
<text x="158.4" y="98.9">DCV1</text>
<text x="238.1" y="96.8">0.01uF</text>
<text x="97.7" y="103.8">27K</text>
<text x="107.4" y="103.8">MMBT3906</text>
<text x="279.2" y="125.3">R18</text>
<text x="94.9" y="130.9">0.1uF</text>
<text x="94.9" y="127.7">C28</text>
<text x="109" y="132">120K</text>
<text x="109" y="128.8">R26</text>
<text x="239.5" y="130.9">0.1uF</text>
<text x="239.5" y="127.7">C26</text>
<text x="279.2" y="128.4">47K</text>
<text x="257.9" y="135.9">FB2</text>
<text x="279.2" y="137.6">R19</text>
<text x="146.1" y="143.3">0.1uF</text>
<text x="146.1" y="140.1">C35</text>
<text x="208.7" y="142.6">22K</text>
<text x="208.7" y="139.3">R25</text>
<text x="225.4" y="140.1">27K</text>
<text x="225.4" y="143.3">R24</text>
<text x="257.9" y="139.1">B100K</text>
<text x="279.2" y="140.8">100K</text>
<text x="179.6" y="149.8">U12</text>
<text x="40.2" y="156">C34</text>
<text x="78.2" y="155.3">TL074</text>
<text x="78.2" y="152.1">U10.1</text>
<text x="147.8" y="153.5">C36</text>
<text x="179.6" y="153">PT2399</text>
<text x="209.6" y="153.8">1000pF</text>
<text x="210.5" y="150">C27</text>
<text x="259.3" y="153.2">0.1uF</text>
<text x="259.3" y="150.1">C24</text>
<text x="284.6" y="153.9">U10.3</text>
<text x="15.5" y="158.9">U11</text>
<text x="40.2" y="159.1">0.1uF</text>
<text x="147.8" y="156.7">10uF</text>
<text x="284.6" y="157.1">TL074</text>
<text x="14.9" y="162.4">IN2</text>
<text x="51.9" y="171.2">R30</text>
<text x="130.2" y="172.5">1K</text>
<text x="130.2" y="169.4">R29</text>
<text x="218.7" y="173">C22</text>
<text x="237.1" y="172.9">R23</text>
<text x="245.7" y="171.1">0.1uF</text>
<text x="258.2" y="172.9">R20</text>
<text x="372.7" y="171.1">R16</text>
<text x="51.9" y="174.4">100K</text>
<text x="218.7" y="176.2">1000pF</text>
<text x="237.1" y="176.1">47K</text>
<text x="245.7" y="174.3">C23</text>
<text x="258.2" y="176.1">100K</text>
<text x="342.8" y="176.8">U10.4</text>
<text x="372.7" y="174.3">1K</text>
<text x="285.2" y="185.8">MIX2</text>
<text x="308.3" y="183.8">0.1uF</text>
<text x="308.3" y="180.7">C18</text>
<text x="342.8" y="180">TL074</text>
<text x="387" y="185.4">C17</text>
<text x="107.6" y="187.1">DELTIME2</text>
<text x="114.2" y="190.6">B25K</text>
<text x="149.9" y="190.6">C31</text>
<text x="164" y="190.6">C32</text>
<text x="194.8" y="191.2">C21</text>
<text x="210.6" y="191.2">C20</text>
<text x="224.5" y="190.2">10K</text>
<text x="224.5" y="187">R21</text>
<text x="237.1" y="190.3">10K</text>
<text x="237.1" y="187">R22</text>
<text x="285.2" y="189">B10K</text>
<text x="387" y="188.5">10uF</text>
<text x="394.7" y="190.6">OUT2</text>
<text x="398.5" y="187.1">U8</text>
<text x="78.2" y="196.2">U10.2</text>
<text x="149.9" y="193.8">0.1uF</text>
<text x="164" y="193.8">0.1uF</text>
<text x="194.8" y="194.4">0.1uF</text>
<text x="210.7" y="194.4">0.1uF</text>
<text x="309.2" y="195.9">R17</text>
<text x="78.2" y="199.4">TL074</text>
<text x="137.2" y="201.1">R27</text>
<text x="162.1" y="203">U9</text>
<text x="238.1" y="201.2">C19</text>
<text x="307.6" y="199.1">100K</text>
<text x="97.7" y="208.2">R28</text>
<text x="119.6" y="208.3">Q2</text>
<text x="137.2" y="204.3">10M</text>
<text x="158.4" y="206.5">DCV2</text>
<text x="238.1" y="204.4">0.01uF</text>
<text x="97.7" y="211.4">27K</text>
<text x="107.4" y="211.4">MMBT3906</text>
<text x="90.4" y="239.9">U7.1</text>
<text x="90.4" y="243.1">POWER</text>
<text x="40.6" y="255.5">0.1uF</text>
<text x="40.6" y="252.4">C44</text>
<text x="56.4" y="255.5">0.1uF</text>
<text x="56.4" y="252.4">C25</text>
<text x="117.1" y="255.9">C37</text>
<text x="131.2" y="255.9">C30</text>
<text x="117.1" y="259.1">10uF</text>
<text x="131.2" y="259.1">10uF</text>
<text x="40.6" y="269.6">0.1uF</text>
<text x="40.6" y="266.5">C43</text>
<text x="56.4" y="269.6">0.1uF</text>
<text x="56.4" y="266.5">C29</text>
<text x="117.1" y="270">C33</text>
<text x="117.1" y="273.2">10uF</text>
</g>
<g font-size="3.2" fill="#f00">
<text x="75.5" y="42.7" transform="rotate(-90 75.5 42.7)">4</text>
<text x="281.9" y="44.5" transform="rotate(-90 281.9 44.5)">4</text>
<text x="161.9" y="49.8">1</text>
<text x="165.3" y="51.5">VCC</text>
<text x="340.1" y="67.4" transform="rotate(-90 340.1 67.4)">4</text>
<text x="75.5" y="86.8" transform="rotate(-90 75.5 86.8)">4</text>
<text x="75.5" y="150.3" transform="rotate(-90 75.5 150.3)">4</text>
<text x="281.9" y="152.1" transform="rotate(-90 281.9 152.1)">4</text>
<text x="161.9" y="157.4">1</text>
<text x="165.3" y="159.1">VCC</text>
<text x="340.1" y="175" transform="rotate(-90 340.1 175)">4</text>
<text x="75.5" y="194.4" transform="rotate(-90 75.5 194.4)">4</text>
</g>
<g font-size="3.2" fill="#00f">
<text x="64.7" y="48">2</text>
<text x="85" y="51.5">1</text>
<text x="161.9" y="53.3">2</text>
<text x="184.8" y="51.5">LPF1_IN</text>
<text x="199.5" y="53.3">15</text>
<text x="199.5" y="49.8">16</text>
<text x="271" y="49.8">9</text>
<text x="291.4" y="53.3">8</text>
<text x="30" y="55.1">2</text>
<text x="30" y="58.6">3</text>
<text x="64.7" y="55.1">3</text>
<text x="165.3" y="55.1">REF</text>
<text x="181.7" y="58.6">LPF2_OUT</text>
<text x="181.7" y="55.1">LPF1_OUT</text>
<text x="199.5" y="56.8">14</text>
<text x="269" y="56.8">10</text>
<text x="30" y="62.1">1</text>
<text x="161.9" y="63.9">5</text>
<text x="165.3" y="65.7">CLK_O</text>
<text x="182.8" y="65.7">OP2_OUT</text>
<text x="184.8" y="62.1">LPF2_IN</text>
<text x="199.5" y="63.9">12</text>
<text x="199.5" y="60.4">13</text>
<text x="161.9" y="67.4">6</text>
<text x="161.9" y="70.9">7</text>
<text x="165.3" y="69.2">VCO</text>
<text x="185.9" y="69.2">OP2_IN</text>
<text x="199.5" y="70.9">10</text>
<text x="199.5" y="67.4">11</text>
<text x="161.9" y="74.5">8</text>
<text x="165.3" y="72.7">CC1</text>
<text x="165.3" y="76.2">CC0</text>
<text x="182.8" y="76.2">OP1_OUT</text>
<text x="185.9" y="72.7">OP1_IN</text>
<text x="199.5" y="74.5">9</text>
<text x="327.2" y="72.7">13</text>
<text x="349.6" y="76.2">14</text>
<text x="327.2" y="79.8">12</text>
<text x="386" y="83.3">2</text>
<text x="386" y="86.8">3</text>
<text x="64.7" y="92.1">6</text>
<text x="85" y="95.6">7</text>
<text x="386" y="90.3">1</text>
<text x="64.7" y="99.2">5</text>
<text x="149.7" y="99.2">2</text>
<text x="149.7" y="106.2">1</text>
<text x="149.7" y="102.7">3</text>
<text x="64.7" y="155.6">2</text>
<text x="85" y="159.1">1</text>
<text x="161.9" y="160.9">2</text>
<text x="184.8" y="159.1">LPF1_IN</text>
<text x="199.5" y="160.9">15</text>
<text x="199.5" y="157.4">16</text>
<text x="271" y="157.4">9</text>
<text x="291.4" y="160.9">8</text>
<text x="30" y="162.7">2</text>
<text x="30" y="166.2">3</text>
<text x="64.7" y="162.7">3</text>
<text x="165.3" y="162.7">REF</text>
<text x="181.7" y="166.2">LPF2_OUT</text>
<text x="181.7" y="162.7">LPF1_OUT</text>
<text x="199.5" y="168">13</text>
<text x="199.5" y="164.4">14</text>
<text x="269" y="164.4">10</text>
<text x="30" y="169.7">1</text>
<text x="161.9" y="171.5">5</text>
<text x="165.3" y="173.2">CLK_O</text>
<text x="182.8" y="173.2">OP2_OUT</text>
<text x="184.8" y="169.7">LPF2_IN</text>
<text x="199.5" y="171.5">12</text>
<text x="161.9" y="175">6</text>
<text x="161.9" y="178.5">7</text>
<text x="165.3" y="176.8">VCO</text>
<text x="185.9" y="176.8">OP2_IN</text>
<text x="199.5" y="178.5">10</text>
<text x="199.5" y="175">11</text>
<text x="161.9" y="182.1">8</text>
<text x="165.3" y="180.3">CC1</text>
<text x="165.3" y="183.8">CC0</text>
<text x="182.8" y="183.8">OP1_OUT</text>
<text x="185.9" y="180.3">OP1_IN</text>
<text x="199.5" y="182.1">9</text>
<text x="327.2" y="180.3">13</text>
<text x="349.6" y="183.8">14</text>
<text x="327.2" y="187.4">12</text>
<text x="386" y="190.9">2</text>
<text x="386" y="197.9">1</text>
<text x="386" y="194.4">3</text>
<text x="64.7" y="199.7">6</text>
<text x="85" y="203.2">7</text>
<text x="64.7" y="206.8">5</text>
<text x="149.7" y="206.8">2</text>
<text x="149.7" y="213.8">1</text>
<text x="149.7" y="210.3">3</text>
</g>
<g font-size="3.2">
<text x="161.9" y="56.8">3</text>
<text x="165.3" y="58.6">AGND</text>
<text x="75.5" y="65.1" transform="rotate(-90 75.5 65.1)">11</text>
<text x="161.9" y="60.4">4</text>
<text x="165.3" y="62.1">DGND</text>
<text x="281.9" y="66.9" transform="rotate(-90 281.9 66.9)">11</text>
<text x="340.1" y="89.8" transform="rotate(-90 340.1 89.8)">11</text>
<text x="75.5" y="109.2" transform="rotate(-90 75.5 109.2)">11</text>
<text x="161.9" y="164.4">3</text>
<text x="161.9" y="168">4</text>
<text x="165.3" y="166.2">AGND</text>
<text x="75.5" y="172.7" transform="rotate(-90 75.5 172.7)">11</text>
<text x="165.3" y="169.7">DGND</text>
<text x="281.9" y="174.5" transform="rotate(-90 281.9 174.5)">11</text>
<text x="340.1" y="197.4" transform="rotate(-90 340.1 197.4)">11</text>
<text x="75.5" y="216.8" transform="rotate(-90 75.5 216.8)">11</text>
</g>
<g font-size="2.5" fill="#800">
<text x="255" y="22.6" transform="rotate(-90 255 22.6)">3</text>
<text x="251.7" y="26.7" transform="rotate(-90 251.7 26.7)">2</text>
<text x="255" y="33.2" transform="rotate(-90 255 33.2)">1</text>
<text x="128" y="74" transform="rotate(-90 128 74)">1</text>
<text x="299.1" y="75.8" transform="rotate(-90 299.1 75.8)">1</text>
<text x="131.3" y="80.5" transform="rotate(-90 131.3 80.5)">2</text>
<text x="302.4" y="82.3" transform="rotate(-90 302.4 82.3)">2</text>
<text x="128" y="84.6" transform="rotate(-90 128 84.6)">3</text>
<text x="299.1" y="86.3" transform="rotate(-90 299.1 86.3)">3</text>
<text x="255" y="130.2" transform="rotate(-90 255 130.2)">3</text>
<text x="251.7" y="134.3" transform="rotate(-90 251.7 134.3)">2</text>
<text x="255" y="140.8" transform="rotate(-90 255 140.8)">1</text>
<text x="128" y="181.6" transform="rotate(-90 128 181.6)">1</text>
<text x="299.1" y="183.4" transform="rotate(-90 299.1 183.4)">1</text>
<text x="131.3" y="188.1" transform="rotate(-90 131.3 188.1)">2</text>
<text x="302.4" y="189.9" transform="rotate(-90 302.4 189.9)">2</text>
<text x="128" y="192.2" transform="rotate(-90 128 192.2)">3</text>
<text x="299.1" y="193.9" transform="rotate(-90 299.1 193.9)">3</text>
</g>
</svg>
